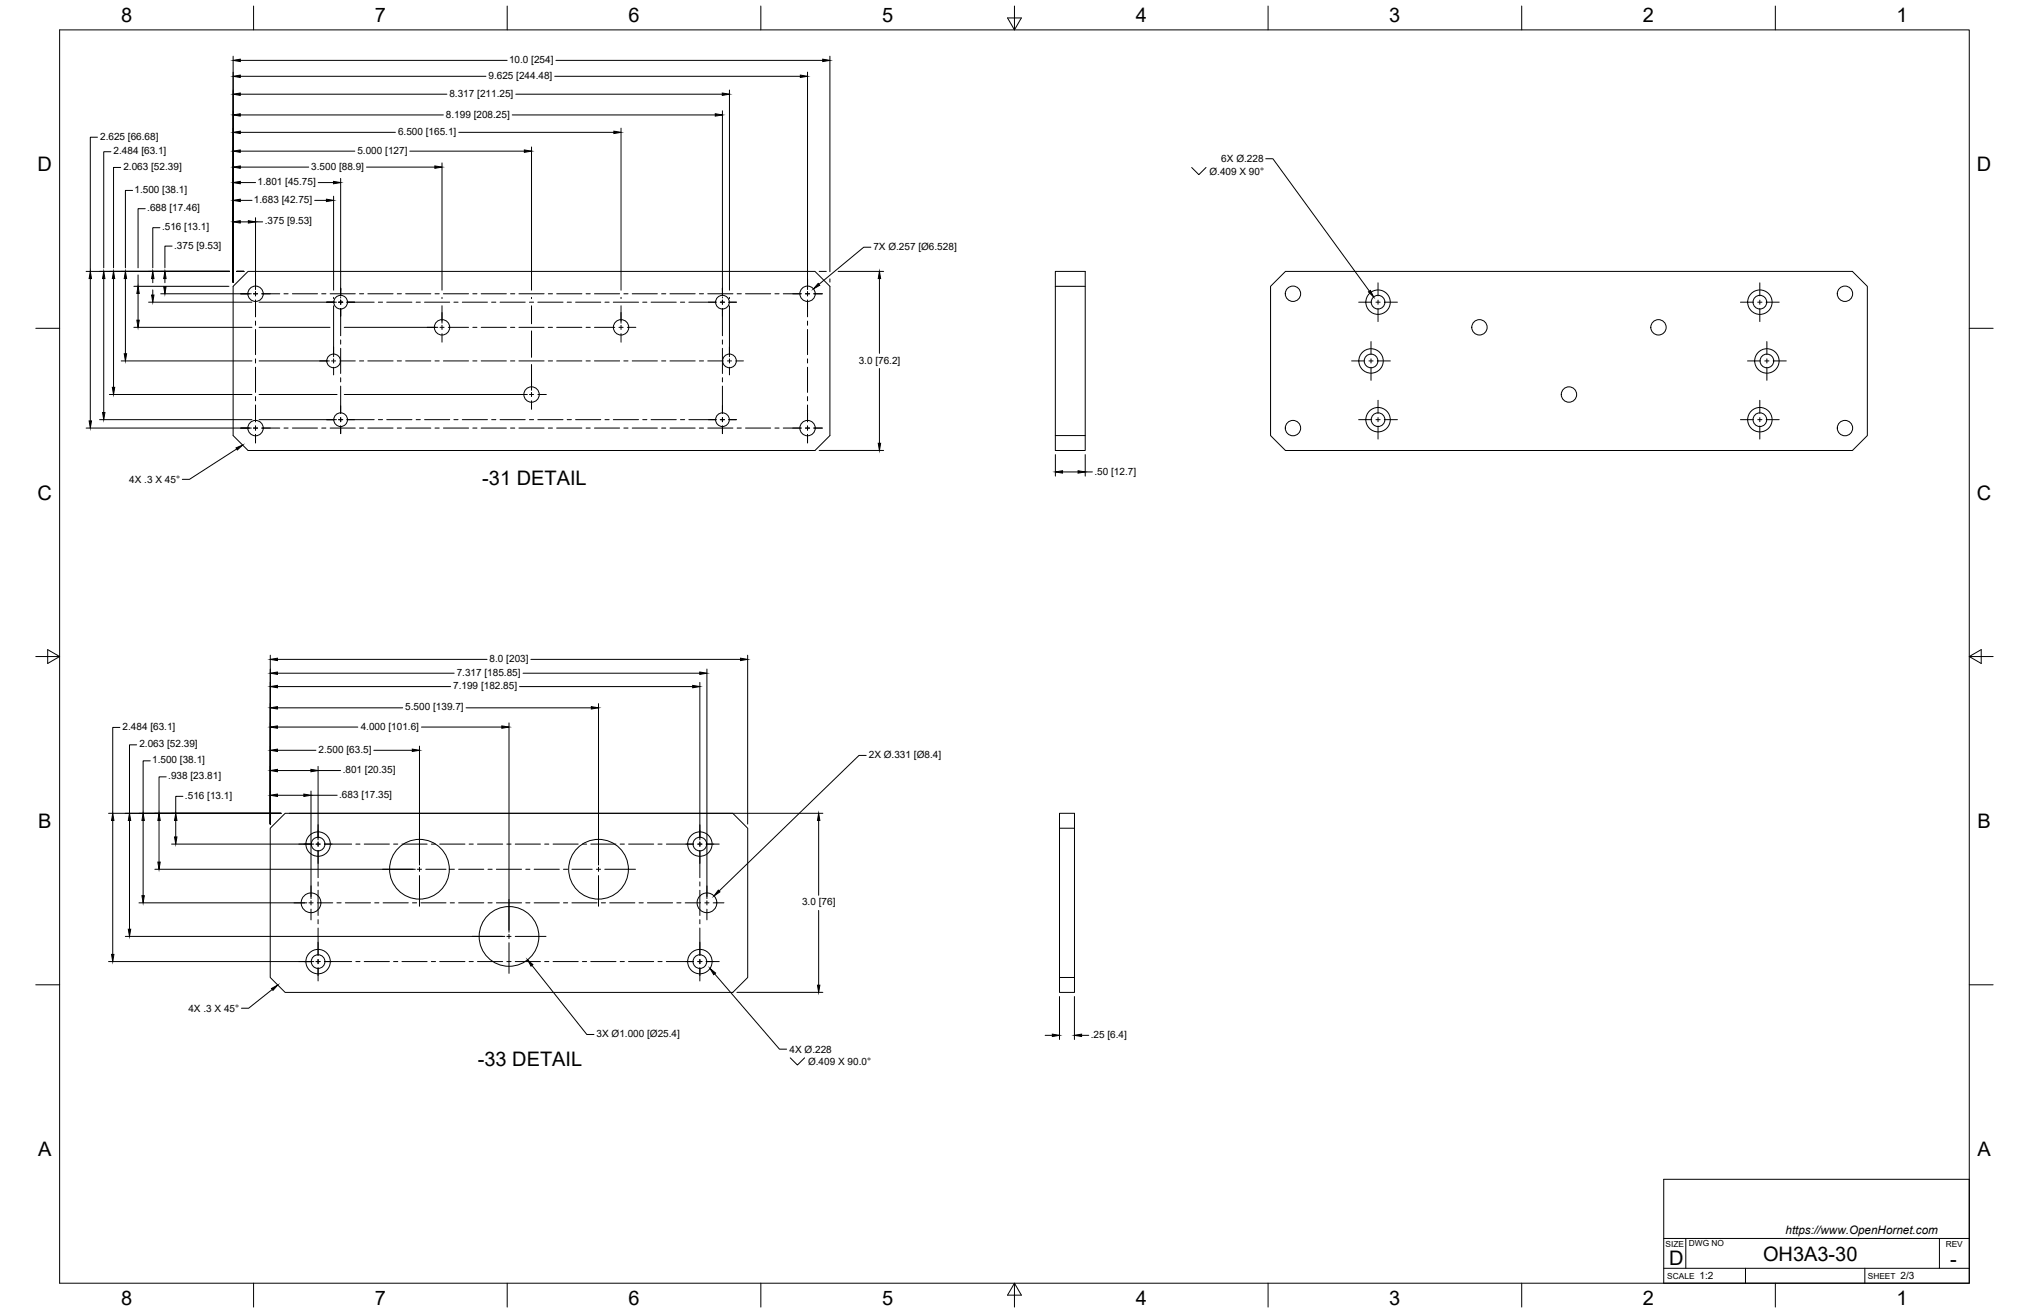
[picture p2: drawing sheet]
<svg xmlns="http://www.w3.org/2000/svg" width="864mm" height="559mm" viewBox="0 0 864 559" stroke-linecap="round" stroke-linejoin="round" font-family="sans-serif">
<!-- layer: Visible -->
<g fill="none" stroke="#000" stroke-width=".43">
<path d="M99.2 121.9l6.4-6.4h241.3l6.3 6.4v63.5l-6.3 6.3h-241.3l-6.4-6.3zM449.2 121.9v-6.4h12.7v76.2h-12.7v-6.3M461.9 121.9h-12.7v63.5h12.7M540.8 121.9l6.3-6.4h241.3l6.4 6.4v63.5l-6.4 6.3h-241.3l-6.3-6.3zM115 352.5l6.4-6.4h190.5l6.3 6.4v63.5l-6.3 6.4h-190.5l-6.4-6.4zM451 352.5v-6.4h6.3v6.4M451 416h6.3v6.4h-6.3zM451 416v-63.5h6.3v63.5"/>
<circle cx="108.8" cy="125" r="3.3"/>
<circle cx="145" cy="128.6" r="2.91"/>
<circle cx="188.1" cy="139.3" r="3.3"/>
<circle cx="264.3" cy="139.3" r="3.3"/>
<circle cx="307.5" cy="128.6" r="2.91"/>
<circle cx="343.7" cy="125" r="3.3"/>
<circle cx="550.3" cy="125" r="3.3"/>
<circle cx="586.5" cy="128.6" r="2.91"/>
<circle cx="586.5" cy="128.6" r="5.2"/>
<circle cx="629.7" cy="139.3" r="3.3"/>
<circle cx="705.9" cy="139.3" r="3.3"/>
<circle cx="749.1" cy="128.6" r="2.91"/>
<circle cx="749.1" cy="128.6" r="5.2"/>
<circle cx="785.3" cy="125" r="3.3"/>
<circle cx="142" cy="153.6" r="2.91"/>
<circle cx="310.5" cy="153.6" r="2.91"/>
<circle cx="583.6" cy="153.6" r="2.91"/>
<circle cx="583.6" cy="153.6" r="5.2"/>
<circle cx="752" cy="153.6" r="2.91"/>
<circle cx="752" cy="153.6" r="5.2"/>
<circle cx="145" cy="178.6" r="2.91"/>
<circle cx="226.2" cy="167.9" r="3.3"/>
<circle cx="307.5" cy="178.6" r="2.91"/>
<circle cx="586.5" cy="178.6" r="2.91"/>
<circle cx="586.5" cy="178.6" r="5.2"/>
<circle cx="667.8" cy="167.9" r="3.3"/>
<circle cx="749.1" cy="178.6" r="2.91"/>
<circle cx="749.1" cy="178.6" r="5.2"/>
<circle cx="108.8" cy="182.2" r="3.3"/>
<circle cx="343.7" cy="182.2" r="3.3"/>
<circle cx="550.3" cy="182.2" r="3.3"/>
<circle cx="785.3" cy="182.2" r="3.3"/>
<circle cx="135.4" cy="359.2" r="2.91"/>
<circle cx="135.4" cy="359.2" r="5.2"/>
<circle cx="297.9" cy="359.2" r="2.91"/>
<circle cx="297.9" cy="359.2" r="5.2"/>
<circle cx="178.5" cy="369.9" r="12.7"/>
<circle cx="254.8" cy="369.9" r="12.7"/>
<circle cx="132.4" cy="384.2" r="4.2"/>
<circle cx="216.7" cy="398.5" r="12.7"/>
<circle cx="300.9" cy="384.2" r="4.2"/>
<circle cx="135.4" cy="409.2" r="2.91"/>
<circle cx="135.4" cy="409.2" r="5.2"/>
<circle cx="297.9" cy="409.2" r="2.91"/>
<circle cx="297.9" cy="409.2" r="5.2"/>
</g>
<!-- layer: Border -->
<g fill="none" stroke="#000" stroke-width=".43">
<path d="M25.4 12.7h812.8v533.4h-812.8zM107.9 2.6v10.1M215.9 2.6v10.1M323.8 2.6v10.1M428.8 7.6h5.9l-2.9 5.1zM431.8 2.6v10.1M539.7 2.6v10.1M647.7 2.6v10.1M755.6 2.6v10.1M15.2 139.7h10.2M838.2 139.7h10.1M15.2 279.4h10.2"/>
<path d="M20.3 276.5l5.1 2.9-5.1 3zM838.2 279.4l5.1-2.9v5.9zM838.2 279.4h10.1M15.2 419.1h10.2M838.2 419.1h10.1M107.9 546.1v10.2M215.9 546.1v10.2M323.8 546.1v10.2M431.8 546.1l2.9 5.1h-5.9zM431.8 546.1v10.2M539.7 546.1v10.2M647.7 546.1v10.2"/>
<path d="M755.6 546.1v10.2"/>
</g>
<!-- layer: Titleblock -->
<path d="M708.1 501.9h130.1v44.2h-130.1zM708.1 539.8h130.1M708.1 527.1h130.1M717.5 527.1v12.7M742.9 539.8v6.3M793.7 539.8v6.3M825.5 527.1v12.7" fill="none" stroke="#000" stroke-width=".43"/>
<!-- layer: Smart Centers -->
<g fill="none" stroke="#000" stroke-width=".43">
<path d="M108.8 118.7v3.7M343.7 118.7v3.7M102.4 125h3.7M107.9 125h1.7M108.8 124.1v1.8M108.8 127.7v7.2M108.8 136.7v1.7M111.4 125h7.7M120.9 125h1.7M124.4 125h10.7M136.9 125h1.8M139 128.6h3.3"/>
<path d="M140.5 125h10.7M144.1 128.6h1.8M145 122.7v3.2M145 127.7v1.8M145 131.3v11.6M147.7 128.6h11.6M153 125h1.8M156.6 125h10.7M161 128.6h1.8M164.6 128.6h10.7M169.1 125h1.8M172.7 125h10.7"/>
<path d="M177.1 128.6h1.8M180.7 128.6h10.7M181.8 139.3h3.7M185.1 125h1.8M187.2 139.3h1.8M188.1 133v3.7M188.1 138.4v1.8M188.7 125h10.7M190.8 139.3h8.6M193.2 128.6h1.8M196.8 128.6h10.7M201.2 125h1.8"/>
<path d="M201.2 139.3h1.8M204.8 125h10.7M204.8 139.3h10.7M209.3 128.6h1.8M212.8 128.6h10.7M217.3 125h1.8M217.3 139.3h1.8M220.9 125h10.7M220.9 139.3h10.7M225.3 128.6h1.8M228.9 128.6h10.7M233.4 125h1.8"/>
<path d="M233.4 139.3h1.8M236.9 125h10.7M236.9 139.3h10.7M241.4 128.6h1.8M245 128.6h10.7M249.4 125h1.8M249.4 139.3h1.8M253 125h10.7M253 139.3h8.6M257.5 128.6h1.8M261 128.6h10.8M263.4 139.3h1.8"/>
<path d="M264.3 133v3.7M264.3 138.4v1.8M265.5 125h1.8M267 139.3h3.6M269.1 125h10.7M273.6 128.6h1.7M277.1 128.6h10.7M281.6 125h1.8M285.2 125h10.7M289.6 128.6h1.8M293.2 128.6h11.6M297.7 125h1.7"/>
<path d="M301.2 125h10.8M306.6 128.6h1.8M307.5 122.7v3.2M307.5 127.7v1.8M307.5 131.3v11.6M310.2 128.6h3.2M313.7 125h1.8M317.3 125h10.7M329.8 125h1.8M333.4 125h7.6M342.8 125h1.8M343.7 124.1v1.8"/>
<path d="M343.7 127.7v7.2M343.7 136.7v1.7M346.4 125h3.6M578.3 128.6h5.6M585.6 128.6h1.8M586.5 120.4v5.5M586.5 127.7v1.8M586.5 131.3v5.6M589.2 128.6h5.6M740.8 128.6h5.6M748.1 128.6h1.8M749 120.4v5.5"/>
<path d="M749 127.7v1.8M749 131.3v5.6M751.7 128.6h5.6M108.8 140.2v10.7M108.8 152.7v1.8M108.8 156.3v10.7M136 153.6h3.3M141.1 153.6h1.8M142 147.7v3.2M142 152.7v1.8M142 156.3v3.3M144.7 153.6h6.5"/>
<path d="M145 144.7v1.8M145 148.3v10.7M153 153.6h1.8M156.6 153.6h10.7M169.1 153.6h1.8M172.7 153.6h10.7M185.1 153.6h1.8M188.1 142v3.6M188.7 153.6h10.7M201.2 153.6h1.8M204.8 153.6h10.7M217.3 153.6h1.8"/>
<path d="M220.9 153.6h10.7M233.4 153.6h1.8M236.9 153.6h10.7M249.4 153.6h1.8M253 153.6h10.7M264.3 142v3.6M265.5 153.6h1.8M269.1 153.6h10.7M281.6 153.6h1.8M285.2 153.6h10.7M297.7 153.6h1.7M301.2 153.6h6.6"/>
<path d="M307.5 144.7v1.8M307.5 148.3v10.7M309.6 153.6h1.8M310.5 147.7v3.2M310.5 152.7v1.8M310.5 156.3v3.3M313.2 153.6h3.2M343.7 140.2v10.7M343.7 152.7v1.8M343.7 156.3v10.7M575.3 153.6h5.6M582.7 153.6h1.7"/>
<path d="M583.5 145.4v5.5M583.5 152.7v1.8M583.5 156.3v5.6M586.2 153.6h5.6M743.8 153.6h5.6M751.1 153.6h1.8M752 145.4v5.5M752 152.7v1.8M752 156.3v5.6M754.7 153.6h5.6M108.8 168.8v1.8M108.8 172.4v7.1"/>
<path d="M139 178.6h3.3M144.1 178.6h1.8M145 160.8v1.7M145 164.3v11.6M145 177.7v1.8M147.7 178.6h11.6M161 178.6h1.8M164.6 178.6h10.7M177.1 178.6h1.8M180.7 178.6h10.7M193.2 178.6h1.8M196.8 178.6h10.7"/>
<path d="M209.3 178.6h1.8M212.8 178.6h10.7M219.9 167.9h3.6M225.3 178.6h1.8M225.3 167.9h1.8M226.2 161.6v3.6M226.2 167v1.8M226.2 170.6v3.6M228.9 178.6h10.7M228.9 167.9h3.6M241.4 178.6h1.8M245 178.6h10.7"/>
<path d="M257.5 178.6h1.8M261 178.6h10.8M273.6 178.6h1.7M277.1 178.6h10.7M289.6 178.6h1.8M293.2 178.6h11.6M306.6 178.6h1.8M307.5 160.8v1.7M307.5 164.3v11.6M307.5 177.7v1.8M310.2 178.6h3.2M343.7 168.8v1.8"/>
<path d="M343.7 172.4v7.1M578.3 178.6h5.6M585.6 178.6h1.8M586.5 170.4v5.5M586.5 177.7v1.8M589.2 178.6h5.6M740.8 178.6h5.6M748.1 178.6h1.8M749 170.4v5.5M749 177.7v1.8M751.7 178.6h5.6M102.4 182.2h3.7"/>
<path d="M107.9 182.2h1.7M108.8 181.3v1.8M108.8 184.9v3.6M111.4 182.2h7.7M120.9 182.2h1.7M124.4 182.2h10.7M136.9 182.2h1.8M140.5 182.2h10.7M145 181.3v3.3M153 182.2h1.8M156.6 182.2h10.7M169.1 182.2h1.8"/>
<path d="M172.7 182.2h10.7M185.1 182.2h1.8M188.7 182.2h10.7M201.2 182.2h1.8M204.8 182.2h10.7M217.3 182.2h1.8M220.9 182.2h10.7M233.4 182.2h1.8M236.9 182.2h10.7M249.4 182.2h1.8M253 182.2h10.7M265.5 182.2h1.8"/>
<path d="M269.1 182.2h10.7M281.6 182.2h1.8M285.2 182.2h10.7M297.7 182.2h1.7M301.2 182.2h10.8M307.5 181.3v3.3M313.7 182.2h1.8M317.3 182.2h10.7M329.8 182.2h1.8M333.4 182.2h7.6M342.8 182.2h1.8M343.7 181.3v1.8"/>
<path d="M343.7 184.9v3.6M346.4 182.2h3.6M586.5 181.3v5.6M749 181.3v5.6M127.1 359.2h5.6M134.5 359.2h1.8M135.4 351v5.6M135.4 358.4v1.8M138.1 359.2h11.6M151.4 359.2h1.8M155 359.2h10.7M167.5 359.2h1.8"/>
<path d="M171.1 359.2h10.7M178.5 354.2v13.1M183.6 359.2h1.8M187.2 359.2h10.7M199.7 359.2h1.7M203.2 359.2h10.8M215.7 359.2h1.8M219.3 359.2h10.7M231.8 359.2h1.8M235.4 359.2h10.7M247.9 359.2h1.8M251.5 359.2h10.7"/>
<path d="M254.7 354.2v13.1M263.9 359.2h1.8M267.5 359.2h10.7M280 359.2h1.8M283.6 359.2h11.6M297 359.2h1.8M297.9 351v5.6M297.9 358.4v1.8M300.6 359.2h5.5M132.4 377v4.6M135.4 361.9v11.6M135.4 375.3v1.8"/>
<path d="M135.4 378.9v10.7M162.8 370h13.1M177.6 370h1.8M178.5 369.1v1.8M178.5 372.6v13.1M181.2 370h8.6M191.6 370h1.8M195.2 370h10.7M207.7 370h1.8M211.3 370h10.7M223.8 370h1.8M227.4 370h10.7"/>
<path d="M239.8 370h1.8M243.4 370h8.7M253.8 370h1.8M254.7 369.1v1.8M254.7 372.6v13.1M257.4 370h13.1M297.9 361.9v11.6M297.9 375.3v1.8M297.9 378.9v10.7M300.9 377v4.6M125.1 384.2h4.6M131.5 384.2h1.8"/>
<path d="M132.4 383.3v1.8M132.4 386.9v4.6M135.1 384.2h6.5M135.4 391.4v1.8M135.4 395v11.6M143.4 384.2h1.8M147 384.2h10.7M159.5 384.2h1.8M163 384.2h10.8M175.6 384.2h1.7M179.1 384.2h10.7M191.6 384.2h1.8"/>
<path d="M195.2 384.2h10.7M200.9 398.5h13.1M207.7 384.2h1.8M211.3 384.2h10.7M215.7 398.5h1.8M216.6 382.8v13.1M216.6 397.6v1.8M219.3 398.5h13.1M223.8 384.2h1.8M227.4 384.2h10.7M239.8 384.2h1.8M243.4 384.2h10.7"/>
<path d="M255.9 384.2h1.8M259.5 384.2h10.7M272 384.2h1.8M275.6 384.2h10.7M288.1 384.2h1.8M291.6 384.2h6.6M297.9 391.4v1.8M297.9 395v11.6M300 384.2h1.8M300.9 383.3v1.8M300.9 386.9v4.6M303.6 384.2h4.5"/>
<path d="M127.1 409.2h5.6M134.5 409.2h1.8M135.4 408.3v1.8M135.4 411.9v5.6M138.1 409.2h11.6M151.4 409.2h1.8M155 409.2h10.7M167.5 409.2h1.8M171.1 409.2h10.7M183.6 409.2h1.8M187.2 409.2h10.7M199.7 409.2h1.7"/>
<path d="M203.2 409.2h10.8M215.7 409.2h1.8M216.6 401.2v13.1M219.3 409.2h10.7M231.8 409.2h1.8M235.4 409.2h10.7M247.9 409.2h1.8M251.5 409.2h10.7M263.9 409.2h1.8M267.5 409.2h10.7M280 409.2h1.8M283.6 409.2h11.6"/>
<path d="M297 409.2h1.8M297.9 408.3v1.8M297.9 411.9v5.6M300.6 409.2h5.5"/>
</g>
<!-- layer: FD_Dimensions -->
<g fill="none" stroke="#000" stroke-width=".43">
<path d="M99.2 23.9v96.2M102.3 32.5h104.5M102.3 25.7h113.6M236.1 32.5h104.6M236.6 25.7h113.6M310.5 38.3v85.2M343.7 30.7v92.6M353.2 23.9v91.7M41.5 58.4h-3.1v57.1M102.3 56.3h66M102.3 48.9h86.4M102.3 40.1h87.9"/>
<path d="M195.3 56.3h66M218 48.9h86.4M219.5 40.1h87.9M264.3 54.5v69M307.5 47.1v76.4M47.2 64.6h-3v49.4M51.4 71.3h-3.1v42.7M102.3 77.7h6.5M102.3 71.1h29.1M102.3 64.3h48.7M135.4 77.7h6.5M145 75.9v47.6"/>
<path d="M156 71.1h29.1M174.4 64.3h48.8M188.1 69.3v54.2M226.2 62.5v61M56.4 81h-3v33M61.8 88.8h-3v25.2M68.1 96.9h-3.1v17.1M102.3 94.4h3.4M102.3 85.3h5M108.8 92.6v30.7M108.8 94.4h3M133.9 85.3h5"/>
<path d="M142 83.5v40M36.7 115.5h61M38.4 118.6v60.5M44.2 118.6v57M48.3 118.6v46.2M53.4 118.6v32M58.8 117v4.9M65 118.6v1.7M70.2 118.6v1.7M73.2 104.7h-3v9.3M100.8 115.5h3M348.7 115.5h3"/>
<path d="M353.2 118.7v1.4M356.7 115.5h19.4M370.7 105.2h-3.1l-19 15.8M374.3 118.6v31.8M57 121.9h40.5M57 139.3h50.2M58.8 124.9v11.4M63.2 128.6h44M65 123.4v2.2M68.4 125h38.6M110.3 128.6h32.9M110.3 139.3h30.2"/>
<path d="M142 126.6v.5M142 130.1v21.7M145 126.6v.2M146.5 139.3h39.9M188.1 126.6v.5M188.1 130.1v7.4M226.2 126.6v.5M226.2 130.1v7.7M264.3 126.6v.5M264.3 130.1v7.4M307.5 126.6v.2M310.5 126.6v.5"/>
<path d="M310.5 130.1v21.7M51.6 153.6h55.6M110.3 153.6h29.9M226.2 140.8v11.3M226.2 155.1v11M374.3 156.8v31.9M42.4 178.6h64.8M46.5 167.9h60.7M110.3 167.9h33.2M110.3 178.6h32.9M146.5 167.9h78M36.7 182.2h70.3"/>
<path d="M348.7 191.7h27.4M449.2 193.5v9.1M461.9 193.5v9.1M452.2 200.9h6.7M461.9 200.9h3M115 278.8v71.9M318.2 278.8v71.9M118.1 292.2h73.7M118.1 286.5h75.2M118.1 280.6h89.2M221.1 292.2h73.7M222.6 286.5h75.2"/>
<path d="M226 280.6h89.2M254.7 299.5v68.7M297.9 290.4v67.1M300.9 284.7v97.8M51 309.6h-3v36.5M58.2 317h-3.1v29.1M118.1 319.3h16.4M118.1 309.4h34.2M118.1 301.2h53.3M159.1 319.3h16.4M178.5 317.5v50.7M179.4 309.4h34.2"/>
<path d="M198.4 301.2h53.3M216.6 307.7v89M64 323.8h-3.1v22.3M70.7 330.6h-3v15.5M77.9 338.9h-3.1v7.2M118.1 338.5h11.2M118.1 327.9h14.2M132.4 336.7v45.8M132.4 338.5h11.1M135.4 326.2v31.3M135.4 327.9h9.6M368.7 321.5h-3.1l-59.5 57.7"/>
<path d="M46.2 346.1h73.4M48 349.2v57M55.1 349.2v46.3M60.9 349.2v32M67.7 349.2v17.7M73 359.2h60.6M74.8 349.2v7M123.2 346.1h227M348.4 349.2v31.8M65.9 370h110.9M53.3 398.5h161.6M59.1 384.2h71.5"/>
<path d="M348.4 387.5v31.8M46.2 409.2h87.4M226.4 410.9l23.4 29.4h3M313.6 422.3h36.6M451 424.1v18.3M457.3 424.1v18.3M444.9 440.6h3M460.4 440.6h3"/>
</g>
<g fill="#000" stroke="#000" stroke-width=".43">
<path d="M99.2 40.1l3.1-.5v1zM99.2 32.5l3.1-.5v1zM99.2 25.7l3.1-.5v1zM307.4 39.6l3.1 .5-3.1 .5zM340.7 32l3 .5-3 .5zM350.2 25.2l3 .5-3 .5zM99.2 56.3l3.1-.5v1zM99.2 48.9l3.1-.5v1zM261.3 55.8l3 .5-3 .5zM304.4 48.4l3.1 .5-3.1 .5zM99.2 77.7l3.1-.5v1zM99.2 71.1l3.1-.5v1z"/>
<path d="M99.2 64.3l3.1-.5v1zM141.9 77.2l3.1 .5-3.1 .5zM185.1 70.6l3 .5-3 .5zM223.2 63.8l3 .5-3 .5zM99.2 94.4l3.1-.5v1zM99.2 85.3l3.1-.5v1zM105.7 93.9l3.1 .5-3.1 .5zM138.9 84.8l3.1 .5-3.1 .5zM38.4 115.5l.5 3.1h-1zM44.2 115.5l.5 3.1h-1.1zM48.3 115.5l.5 3.1h-1zM53.4 115.5l.5 3.1h-1z"/>
<path d="M65 115.5l.5 3.1h-1zM70.2 115.5l.5 3.1h-1zM374.3 115.5l.5 3.1h-1zM58.3 136.3h1l-.5 3zM58.8 121.9l.5 3h-1zM64.5 125.6h1l-.5 3zM69.7 122h1l-.5 3zM348.2 120.6l.7 .8-2.7 1.6zM52.9 150.6h1l-.5 3zM37.9 179.1h1l-.5 3.1zM43.6 175.6h1.1l-.5 3zM47.8 164.8h1l-.5 3.1z"/>
<path d="M373.8 188.7h1l-.5 3zM449.2 200.9l3-.6v1.1zM458.9 200.3l3 .6-3 .5zM115 292.2l3.1-.5v1zM115 286.5l3.1-.5v1zM115 280.6l3.1-.5v1zM294.8 291.7l3.1 .5-3.1 .5zM297.8 286l3.1 .5-3.1 .5zM315.2 280.1l3 .5-3 .5zM115 319.3l3.1-.5v1zM115 309.4l3.1-.5v1zM115 301.2l3.1-.5v1.1z"/>
<path d="M175.5 318.8l3 .5-3 .5zM213.6 308.9l3 .5-3 .5zM251.7 300.7l3 .5-3 .6zM115 338.5l3.1-.6v1.1zM115 327.9l3.1-.5v1zM129.3 337.9l3.1 .6-3.1 .5zM132.3 327.4l3.1 .5-3.1 .5zM48 346.1l.5 3.1h-1zM55.1 346.1l.5 3.1h-1zM60.9 346.1l.5 3.1h-1zM67.7 346.1l.5 3.1h-1zM74.3 356.2h1l-.5 3z"/>
<path d="M74.8 346.1l.5 3.1h-1zM348.4 346.1l.6 3.1h-1.1zM67.2 366.9h1l-.5 3.1zM305.7 378.8l.7 .8-2.5 1.7zM54.6 395.5h1l-.5 3zM60.4 381.2h1l-.5 3zM47.5 406.2h1l-.5 3zM224.5 408.5l2.3 2-.8 .7zM347.9 419.3h1.1l-.6 3zM447.9 440.1l3.1 .5-3.1 .5zM457.3 440.6l3.1-.5v1z"/>
</g>
<!-- layer: Leaders -->
<path d="M100.5 190.6l2.8-1.2-2.3 2.1zM115.5 420.7l2.7-1.5-2 2.3z" fill="#000" stroke="#000" stroke-width=".43"/>
<path d="M100.7 191.1l-20.1 12.9h-3M115.9 421.1l-10.1 8h-3" fill="none" stroke="#000" stroke-width=".43"/>
<!-- layer: Hole Notes -->
<path d="M507.2 71.3l3.1 3 3-3M538.7 67.6h3.1l41.1 56.3M304.2 414.5l27.6 32h3M336.4 450.2l3 3.1 3.1-3.1" fill="none" stroke="#000" stroke-width=".43"/>
<path d="M582.5 124.2l.8-.6 1.4 2.8zM302.2 412.2l2.4 1.9-.8 .7z" fill="#000" stroke="#000" stroke-width=".43"/>
<g font-size="8.5">
<text x="51.6" y="9.4">8</text>
<text x="159.5" y="9.4">7</text>
<text x="267.5" y="9.4">6</text>
<text x="375.4" y="9.3">5</text>
<text x="483.4" y="9.4">4</text>
<text x="591.3" y="9.4">3</text>
<text x="699.3" y="9.4">2</text>
<text x="807.2" y="9.4">1</text>
<text x="16" y="72.9">D</text>
<text x="841.4" y="72.9">D</text>
<text x="205.3" y="206.5">-31 DETAIL</text>
<text x="16" y="212.6">C</text>
<text x="841.4" y="212.6">C</text>
<text x="16.2" y="352.3">B</text>
<text x="841.7" y="352.3">B</text>
<text x="203.4" y="453.8">-33 DETAIL</text>
<text x="16.2" y="492">A</text>
<text x="841.7" y="492">A</text>
<text x="710.4" y="538.4">D</text>
<text x="750.4" y="536.7">OH3A3-30</text>
<text x="830.1" y="538.8">-</text>
<text x="51.6" y="555.5">8</text>
<text x="159.5" y="555.5">7</text>
<text x="267.5" y="555.5">6</text>
<text x="375.4" y="555.4">5</text>
<text x="483.4" y="555.5">4</text>
<text x="591.3" y="555.5">3</text>
<text x="699.3" y="555.5">2</text>
<text x="807.2" y="555.5">1</text>
</g>
<text font-size="5" x="760" y="525.2">https://www.OpenHornet.com</text>
<g font-size="4.3">
<text x="216.7" y="26.8">10.0 [254]</text>
<text x="207.9" y="33.6">9.625 [244.48]</text>
<text x="191.3" y="41.2">8.317 [211.25]</text>
<text x="189.8" y="50">8.199 [208.25]</text>
<text x="42.6" y="59.5">2.625 [66.68]</text>
<text x="169.4" y="57.4">6.500 [165.1]</text>
<text x="48.3" y="65.7">2.484 [63.1]</text>
<text x="152.1" y="65.4">5.000 [127]</text>
<text x="519.8" y="69.1">6X Ø.228</text>
<text x="52.5" y="72.4">2.063 [52.39]</text>
<text x="132.5" y="72.2">3.500 [88.9]</text>
<text x="514.8" y="74.3">Ø.409 X 90°</text>
<text x="57.2" y="82.1">1.500 [38.1]</text>
<text x="109.6" y="78.8">1.801 [45.75]</text>
<text x="62.7" y="89.9">.688 [17.46]</text>
<text x="108.1" y="86.4">1.683 [42.75]</text>
<text x="112.7" y="95.5">.375 [9.53]</text>
<text x="69" y="98">.516 [13.1]</text>
<text x="74.1" y="105.8">.375 [9.53]</text>
<text x="371.7" y="106.3">7X Ø.257 [Ø6.528]</text>
<text x="365.5" y="154.7">3.0 [76.2]</text>
<text x="465.8" y="202">.50 [12.7]</text>
<text x="55" y="205.5">4X .3 X 45°</text>
<text x="208.4" y="281.7">8.0 [203]</text>
<text x="194.4" y="287.6">7.317 [185.85]</text>
<text x="192.9" y="293.3">7.199 [182.85]</text>
<text x="172.5" y="302.3">5.500 [139.7]</text>
<text x="52.2" y="310.7">2.484 [63.1]</text>
<text x="153.5" y="310.5">4.000 [101.6]</text>
<text x="59.3" y="318.1">2.063 [52.39]</text>
<text x="135.6" y="320.4">2.500 [63.5]</text>
<text x="369.8" y="322.6">2X Ø.331 [Ø8.4]</text>
<text x="64.8" y="324.9">1.500 [38.1]</text>
<text x="145.9" y="329">.801 [20.35]</text>
<text x="71.6" y="331.7">.938 [23.81]</text>
<text x="78.7" y="340">.516 [13.1]</text>
<text x="144.4" y="339.6">.683 [17.35]</text>
<text x="341.4" y="385.3">3.0 [76]</text>
<text x="80.2" y="430.6">4X .3 X 45°</text>
<text x="253.9" y="441.4">3X Ø1.000 [Ø25.4]</text>
<text x="464.3" y="441.7">.25 [6.4]</text>
<text x="336.1" y="448.1">4X Ø.228</text>
<text x="343.9" y="453.3">Ø.409 X 90.0°</text>
<text x="723.4" y="544.5">1:2</text>
<text x="809" y="544.5">2/3</text>
</g>
<g font-size="3.5">
<text x="708.9" y="530.9">SIZE</text>
<text x="718.9" y="530.5">DWG NO</text>
<text x="828.2" y="530.9">REV</text>
<text x="709.6" y="544.2">SCALE</text>
<text x="795" y="544.2">SHEET</text>
</g>
</svg>
